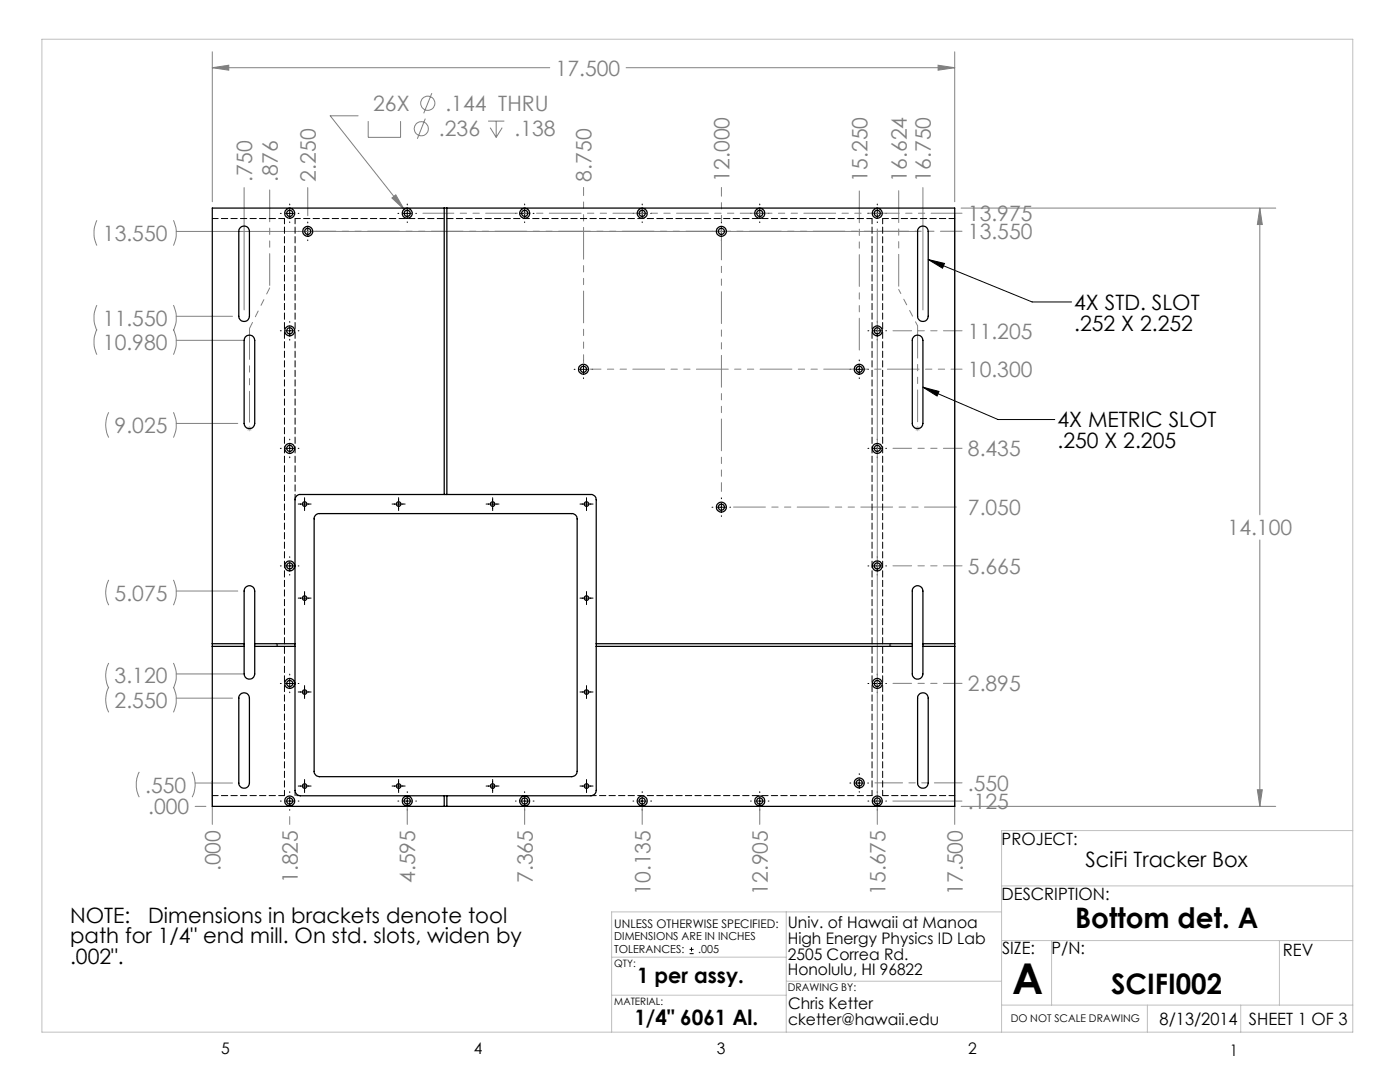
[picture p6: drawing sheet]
<svg xmlns="http://www.w3.org/2000/svg" width="279mm" height="216mm" viewBox="0 0 279 216" stroke-linecap="round" stroke-linejoin="round" font-family="sans-serif">
<g fill="none" stroke="#808080" stroke-width=".2">
<path d="M42.4 13.5l3.2-.5v1zM42.4 10.3v30M42.4 13.5h67.3M86.2 18.6l-1.6 4M125 13.5h65.5M187.2 13l3.3 .5-3.3 .5zM190.5 10.3v30M48.7 37.4v24.4M61.4 37.4v5.6M71.5 23.1h-5.6l14.7 18.7M73.5 24.2v3.2h6.4v-3.2M78.2 39.5l.8-.6 1.6 2.9z"/>
<path d="M84.9 23.7l-1.6 4M97.4 24.2h3.2M97.8 25.5l1.2 1.9M99 24.2v3.2M100.2 25.5l-1.2 1.9M184.2 37.4v24.4M19.3 44a5.9 5.9 0 0 0 0 5M34.6 44a5.9 5.9 0 0 1 0 5M35.2 46.2h147.7M175.1 45.7v118.8M190.5 42.8v121.7M191.8 41.5h62.8"/>
<path d="M251.4 41.5l.5 3.3h-1zM251.4 41.5v61.2M19.3 65.7a5.9 5.9 0 0 0 0 5.1M19.3 60.9a5.9 5.9 0 0 0 0 5M34.6 65.7a5.9 5.9 0 0 1 0 5.1M34.6 60.9a5.9 5.9 0 0 1 0 5M35.2 67.9h13.3M35.2 63.1h11.2M21.7 82.3a5.6 5.6 0 0 0 0 5M34.6 82.3a5.9 5.9 0 0 1 0 5M35.2 84.5h12.2M21.7 115.7a5.6 5.6 0 0 0 0 5.1"/>
<path d="M34.6 115.7a5.9 5.9 0 0 1 0 5.1M35.2 117.9h12.2M251.4 107.7v53.2M21.7 137.1a5.6 5.6 0 0 0 0 5M21.7 132.3a5.5 5.5 0 0 0 0 5M34.6 137.1a5.9 5.9 0 0 1 0 5M34.6 132.3a5.8 5.8 0 0 1 0 5M35.2 139.3h11.2M35.2 134.5h13.3M27.8 154a5.6 5.6 0 0 0 0 5.1M38.3 154a5.6 5.6 0 0 1 0 5.1M38.9 156.2h7.5"/>
<path d="M42.4 155.9v8.6M178.2 159.8h13.8M250.9 157.6h1l-.5 3.3zM38.9 160.9h2.2M57.8 162.9v1.6M81.3 161.1v3.4M104.7 161.1v3.4M128.2 161.1v3.4M151.6 161.1v3.4M191.8 160.9h62.8"/>
<circle cx="84.1" cy="25.7" r="1.4"/>
<circle cx="85.4" cy="20.6" r="1.41"/>
</g>
<g fill="none" stroke="#000" stroke-width=".2">
<path d="M56 42.6h.1M57 42.6h1.7M57.8 40.7v.2M57.8 41.7v1.7M57.8 44.3v.1M59.5 42.6h.2M59.5 46.2h.2M60.6 46.2h1.7M61.4 44.3v.2M61.4 45.3v1.7M61.4 47.9v.1M63.1 46.2h.2"/>
<path d="M79.4 42.6h.2M80.4 42.6h1.7M81.3 40.7v.2M81.3 41.7v1.7M81.3 44.3v.1M83 42.6h.1M102.9 42.6h.1M103.9 42.6h1.7M104.7 40.7v.2M104.7 41.7v1.7M104.7 44.3v.1M106.4 42.6h.2"/>
<path d="M126.3 42.6h.2M127.3 42.6h1.7M128.2 40.7v.2M128.2 41.7v1.7M128.2 44.3v.1M129.9 42.6h.1M142.1 46.2h.2M143.1 46.2h1.7M144 44.3v.2M144 45.3v1.7M144 47.9v.1M145.7 46.2h.1"/>
<path d="M149.8 42.6h.1M150.8 42.6h1.7M151.6 40.7v.2M151.6 41.7v1.7M151.6 44.3v.1M153.3 42.6h.2M173.2 42.6h.2M174.2 42.6h1.7M175.1 40.7v.2M175.1 41.7v1.7M175.1 44.3v.1M176.8 42.6h.1"/>
<path d="M185.2 51.8l3.3 .8-.4 .9zM185.2 51.8l20.8 8.5h7.9M56 66h.1M57 66h1.7M57.8 64.2v.1M57.8 65.2v1.7M57.8 67.7v.2M59.5 66h.2M114.6 73.7h.2M115.6 73.7h1.7M116.5 71.8v.2M116.5 72.8v1.7"/>
<path d="M116.5 75.4v.1M118.1 73.7h.2M169.6 73.7h.2M170.6 73.7h1.7M171.5 71.8v.2M171.5 72.8v1.7M171.5 75.4v.1M173.2 73.7h.1M173.2 66h.2M174.2 66h1.7M175.1 64.2v.1M175.1 65.2v1.7"/>
<path d="M175.1 67.7v.2M176.8 66h.1M184.2 77.3l3.2 .8-.4 .9zM184.2 77.3l15 6.4h11.3M56 89.5h.1M57 89.5h1.7M57.8 87.6v.2M57.8 88.6v1.7M57.8 91.2v.1M59.5 89.5h.2M60.8 99.3v2.6M79.6 99.3v2.6"/>
<path d="M98.3 99.3v2.6M117.1 99.3v2.6M144 99.3v.2M173.2 89.5h.2M174.2 89.5h1.7M175.1 87.6v.2M175.1 88.6v1.7M175.1 91.2v.1M176.8 89.5h.1M56 112.9h.1M57 112.9h1.7M57.8 111.1v.1"/>
<path d="M57.8 112.1v1.7M57.8 114.6v.2M59.5 112.9h.2M59.5 119.3h2.6M59.5 100.6h2.6M60.8 118v2.6M78.2 100.6h2.7M97 100.6h2.6M115.7 119.3h2.7M115.7 100.6h2.7M117.1 118v2.6M142.1 101.2h.2"/>
<path d="M143.1 101.2h1.7M144 100.4v1.7M144 102.9v.1M145.7 101.2h.1M173.2 112.9h.2M174.2 112.9h1.7M175.1 111.1v.1M175.1 112.1v1.7M175.1 114.6v.2M176.8 112.9h.1M56 136.4h.1M57 136.4h1.7"/>
<path d="M57.8 134.5v.2M57.8 135.5v1.7M57.8 138.1v.1M59.5 136.4h.2M59.5 138.1h2.6M60.8 136.8v2.6M115.7 138.1h2.7M117.1 136.8v2.6M173.2 136.4h.2M174.2 136.4h1.7M175.1 134.5v.2M175.1 135.5v1.7"/>
<path d="M175.1 138.1v.1M176.8 136.4h.1M56 159.8h.1M57 159.8h1.7M57.8 158v.2M57.8 159v1.7M59.5 159.8h.2M59.5 156.8h2.6M60.8 155.5v2.7M78.2 156.8h2.7M79.4 159.8h.2M79.6 155.5v2.7"/>
<path d="M80.4 159.8h1.7M81.3 158v.2M81.3 159v1.7M83 159.8h.1M97 156.8h2.6M98.3 155.5v2.7M102.9 159.8h.1M103.9 159.8h1.7M104.7 158v.2M104.7 159v1.7M106.4 159.8h.2M115.7 156.8h2.7"/>
<path d="M117.1 155.5v2.7M126.3 159.8h.2M127.3 159.8h1.7M128.2 158v.2M128.2 159v1.7M129.9 159.8h.1M149.8 159.8h.1M150.8 159.8h1.7M151.6 158v.2M151.6 159v1.7M153.3 159.8h.2M169.6 156.2h.2"/>
<path d="M170.6 156.2h1.7M171.5 154.4v.2M171.5 155.4v1.7M171.5 157.9v.2M173.2 156.2h.1M173.2 159.8h.2M174.2 159.8h1.7M175.1 158v.2M175.1 159v1.7M176.8 159.8h.1M57.8 161.5v.2M81.3 161.5v.2"/>
<path d="M104.7 161.5v.2M128.2 161.5v.2M151.6 161.5v.2M175.1 161.5v.2M137.6 190.3h.8M137.6 189.4h.8M138 189v.9"/>
</g>
<g fill="none" stroke="#c0c0c0" stroke-width=".2">
<path d="M8.4 7.8h261.6v198.2h-261.6zM49.3 85.5h1M49.4 85.2l.7 .7M49.8 85v1M50.1 85.2l-.7 .7M182.6 85.5h1M182.8 85.2l.7 .7M183.1 85v1M183.5 85.2l-.7 .7M199.9 176.8h70.1M270 165.7h-70.1v40.3M122.1 198.6h34.8"/>
<path d="M122.1 191h34.8M156.9 182v24M156.9 195.8h43M199.9 182h-77.8v24M199.9 187.7h70.1M209.9 187.7v12.9M255.3 187.7v12.9M199.9 200.6h70.1M229 200.6v5.4M247.6 200.6v5.4"/>
</g>
<path d="M62.7 46.1h129.3" fill="none" stroke="#808080" stroke-width=".2" stroke-dasharray="6.3 1.3 1.3 1.3 1.3 1.3" stroke-dashoffset="2"/>
<path d="M174.6 156.2h17.4" fill="none" stroke="#808080" stroke-width=".2" stroke-dasharray="6.3 1.3 1.3 1.3 1.3 1.3" stroke-dashoffset=".8"/>
<path d="M178.2 66h13.8M178.2 89.5h13.8M178.2 112.9h13.8M178.2 136.4h13.8" fill="none" stroke="#808080" stroke-width=".2" stroke-dasharray="6.3 1.3 1.3 1.3 1.3 1.3" stroke-dashoffset="2.6"/>
<path d="M84.4 42.5h107.6M49.8 65.5v18.7" fill="none" stroke="#808080" stroke-width=".2" stroke-dasharray="6.3 1.3 1.3 1.3 1.3 1.3" stroke-dashoffset=".2"/>
<path d="M145.2 101.2h46.8" fill="none" stroke="#808080" stroke-width=".2" stroke-dasharray="6.3 1.3 1.3 1.3 1.3 1.3" stroke-dashoffset="-1.1"/>
<path d="M117.7 73.7h74.3" fill="none" stroke="#808080" stroke-width=".2" stroke-dasharray="6.3 1.3 1.3 1.3 1.3 1.3" stroke-dashoffset="4.1"/>
<path d="M144 98.1v-60.7" fill="none" stroke="#808080" stroke-width=".2" stroke-dasharray="6.3 1.3 1.3 1.3 1.3 1.3" stroke-dashoffset="4.6"/>
<path d="M179.4 57.8v-20.4M171.5 70.5v-33.1" fill="none" stroke="#808080" stroke-width=".2" stroke-dasharray="6.3 1.3 1.3 1.3 1.3 1.3" stroke-dashoffset="-.7"/>
<path d="M116.5 72.4v-35" fill="none" stroke="#808080" stroke-width=".2" stroke-dasharray="6.3 1.3 1.3 1.3 1.3 1.3" stroke-dashoffset="4.7"/>
<path d="M53.8 57.5v-20.1" fill="none" stroke="#808080" stroke-width=".2" stroke-dasharray="6.3 1.3 1.3 1.3 1.3 1.3" stroke-dashoffset="-.5"/>
<path d="M53.8 57.5l-4 8" fill="none" stroke="#808080" stroke-width=".2" stroke-dasharray="6.3 1.3 1.3 1.3 1.3 1.3" stroke-dashoffset="5"/>
<path d="M179.4 57.8l3.7 7.2" fill="none" stroke="#808080" stroke-width=".2" stroke-dasharray="6.3 1.3 1.3 1.3 1.3 1.3" stroke-dashoffset="5.4"/>
<path d="M183.1 65v19.2" fill="none" stroke="#808080" stroke-width=".2" stroke-dasharray="6.3 1.3 1.3 1.3 1.3 1.3" stroke-dashoffset="-.1"/>
<path d="M185.2 51.8l3.3 .8-.4 .9zM184.2 77.3l3.2 .8-.4 .9z" fill="#000"/>
<path d="M78.2 39.5l2.4 2.3-1.6-2.9zM187.2 13l3.3 .5-3.3 .5zM42.4 13.5l3.2-.5v1zM250.9 157.6h1l-.5 3.3zM251.4 41.5l.5 3.3h-1z" fill="#808080"/>
<g fill="none" stroke="#000" stroke-width=".25">
<path d="M42.4 41.5h148.1v119.4h-148.1zM47.9 45.5a1.06 1.06 0 0 1 1.2-.3 1.06 1.06 0 0 1 .7 1v16.9a1.06 1.06 0 0 1-1.1 1 1.06 1.06 0 0 1-1-1v-16.9zM88.7 41.5v57.2M89.2 41.5v57.2M183.4 45.5a1.06 1.06 0 0 1 1.2-.3 1.06 1.06 0 0 1 .6 1v16.9a1.06 1.06 0 0 1-1 1 1.06 1.06 0 0 1-1.1-1v-16.9zM49 67.2a1.06 1.06 0 0 1 1.1-.3 1.06 1.06 0 0 1 .7 1v16.6a1.06 1.06 0 0 1-1 1 1.06 1.06 0 0 1-1.1-1v-16.6zM182.3 67.2a1.06 1.06 0 0 1 1.2-.3 1.06 1.06 0 0 1 .7 1v16.6a1.06 1.06 0 0 1-1.1 1 1.06 1.06 0 0 1-1-1v-16.6zM59.2 99l.5-.3h58.2a1.02 1.02 0 0 1 1.1 1v58a1.09 1.09 0 0 1-1.1 1.1h-58a1.09 1.09 0 0 1-1-1.1v-58.2zM49 117.2a1.06 1.06 0 0 1 1.1-.3 1.06 1.06 0 0 1 .7 1v16.6a1.06 1.06 0 0 1-1 1 1.06 1.06 0 0 1-1.1-1v-16.6zM63 102.8l.5-.3h50.6a1.02 1.02 0 0 1 1.1 1v50.4a1.09 1.09 0 0 1-1.1 1.1h-50.4a1.09 1.09 0 0 1-1-1.1v-50.6zM182.3 117.2a1.06 1.06 0 0 1 1.2-.3 1.06 1.06 0 0 1 .7 1v16.6a1.06 1.06 0 0 1-1.1 1 1.06 1.06 0 0 1-1-1v-16.6zM42.4 129h6.3"/>
<path d="M42.4 128.4h6.3M47.9 138.6a1.06 1.06 0 0 1 1.2-.3 1.06 1.06 0 0 1 .7 1v16.9a1.06 1.06 0 0 1-1.1 1.1 1.06 1.06 0 0 1-1-1.1v-16.9zM50.8 129h8.1M50.8 128.4h8.1M119 129h63.1M119 128.4h63.1M183.4 138.6a1.06 1.06 0 0 1 1.2-.3 1.06 1.06 0 0 1 .6 1v16.9a1.06 1.06 0 0 1-1 1.1 1.06 1.06 0 0 1-1.1-1.1v-16.9zM184.2 129h6.3M184.2 128.4h6.3M88.7 158.8v2.1M89.2 158.8v2.1"/>
<circle cx="57.8" cy="42.6" r="1"/>
<circle cx="57.8" cy="42.6" r=".61"/>
<circle cx="61.4" cy="46.2" r="1"/>
<circle cx="61.4" cy="46.2" r=".61"/>
<circle cx="81.3" cy="42.6" r="1"/>
<circle cx="81.3" cy="42.6" r=".62"/>
<circle cx="104.7" cy="42.6" r=".61"/>
<circle cx="104.7" cy="42.6" r="1"/>
<circle cx="128.2" cy="42.6" r=".61"/>
<circle cx="128.2" cy="42.6" r="1"/>
<circle cx="144" cy="46.2" r="1"/>
<circle cx="144" cy="46.2" r=".61"/>
<circle cx="151.6" cy="42.6" r=".61"/>
<circle cx="151.6" cy="42.6" r="1.01"/>
<circle cx="175.1" cy="42.6" r="1"/>
<circle cx="175.1" cy="42.6" r=".61"/>
<circle cx="57.8" cy="66" r="1"/>
<circle cx="57.8" cy="66" r=".61"/>
<circle cx="116.4" cy="73.7" r="1"/>
<circle cx="116.4" cy="73.7" r=".61"/>
<circle cx="171.5" cy="73.7" r="1"/>
<circle cx="171.5" cy="73.7" r=".61"/>
<circle cx="175.1" cy="66" r="1"/>
<circle cx="175.1" cy="66" r=".61"/>
<circle cx="57.8" cy="89.5" r="1"/>
<circle cx="57.8" cy="89.5" r=".6"/>
<circle cx="175.1" cy="89.5" r="1"/>
<circle cx="175.1" cy="89.5" r=".6"/>
<circle cx="57.8" cy="112.9" r=".99"/>
<circle cx="57.8" cy="112.9" r=".6"/>
<circle cx="60.8" cy="100.6" r=".46"/>
<circle cx="60.8" cy="119.3" r=".46"/>
<circle cx="79.6" cy="100.6" r=".46"/>
<circle cx="98.3" cy="100.6" r=".45"/>
<circle cx="117.1" cy="100.6" r=".46"/>
<circle cx="117.1" cy="119.3" r=".46"/>
<circle cx="144" cy="101.2" r="1"/>
<circle cx="144" cy="101.2" r=".61"/>
<circle cx="175.1" cy="112.9" r=".99"/>
<circle cx="175.1" cy="112.9" r=".6"/>
<circle cx="57.8" cy="136.4" r=".99"/>
<circle cx="57.8" cy="136.4" r=".6"/>
<circle cx="60.8" cy="138.1" r=".45"/>
<circle cx="117" cy="138.1" r=".45"/>
<circle cx="175.1" cy="136.4" r=".99"/>
<circle cx="175.1" cy="136.4" r=".6"/>
<circle cx="57.8" cy="159.8" r="1"/>
<circle cx="57.8" cy="159.8" r=".61"/>
<circle cx="60.8" cy="156.8" r=".46"/>
<circle cx="79.6" cy="156.8" r=".46"/>
<circle cx="81.3" cy="159.8" r="1"/>
<circle cx="81.3" cy="159.8" r=".62"/>
<circle cx="98.3" cy="156.9" r=".45"/>
<circle cx="104.7" cy="159.8" r=".61"/>
<circle cx="104.7" cy="159.8" r="1"/>
<circle cx="117.1" cy="156.8" r=".46"/>
<circle cx="128.2" cy="159.8" r=".61"/>
<circle cx="128.2" cy="159.8" r="1"/>
<circle cx="151.6" cy="159.8" r=".61"/>
<circle cx="151.6" cy="159.8" r="1.01"/>
<circle cx="171.5" cy="156.2" r="1"/>
<circle cx="171.5" cy="156.2" r=".61"/>
<circle cx="175.1" cy="159.8" r="1"/>
<circle cx="175.1" cy="159.8" r=".61"/>
</g>
<path d="M58.9 43.6h115.1M174 43.6v115.2M176.2 43.6v115.2M58.9 99.7v-56.1M56.8 158.8v-115.2M174 158.8h-56.1" fill="none" stroke="#000" stroke-width=".2" stroke-dasharray="1.3 .6" stroke-dashoffset=".2"/>
<path d="M56.8 43.6h-14.4M190.5 43.6h-14.3M42.4 158.8h14.4M176.2 158.8h14.3" fill="none" stroke="#000" stroke-width=".2" stroke-dasharray="1.3 .6" stroke-dashoffset=".1"/>
<path d="M58.9 158.8v-1.1M59.9 158.8h-1" fill="none" stroke="#000" stroke-width=".2" stroke-dasharray="1.3 .6" stroke-dashoffset=".5"/>
<path d="M55.1 128.4a.26 .26 0 0 1 .2 .3 .26 .26 0 0 1-.2 .3M177.8 129a.26 .26 0 0 1-.2-.3 .26 .26 0 0 1 .2-.3" fill="none" stroke="#000" stroke-width=".2" stroke-dasharray="1.3 .6" stroke-dashoffset=".4"/>
<text font-size="8.5" x="202" y="198.3">A</text>
<g font-size="5.6">
<text x="214.6" y="185.1">Bottom det. A</text>
<text x="221.8" y="198.4">SCIFI002</text>
</g>
<g font-size="4.2" fill="#808080">
<text x="110.9" y="15.1">17.500</text>
<text x="74.5" y="22.1">26X</text>
<text x="88.9" y="22.1">.144 THRU</text>
<text x="87.6" y="27.2">.236</text>
<text x="102.7" y="27.2">.138</text>
<text x="50.3" y="36.2" transform="rotate(-90 50.3 36.2)">.750</text>
<text x="55.4" y="36.2" transform="rotate(-90 55.4 36.2)">.876</text>
<text x="63" y="36.2" transform="rotate(-90 63 36.2)">2.250</text>
<text x="118.1" y="36.2" transform="rotate(-90 118.1 36.2)">8.750</text>
<text x="145.6" y="36.2" transform="rotate(-90 145.6 36.2)">12.000</text>
<text x="173.1" y="36.2" transform="rotate(-90 173.1 36.2)">15.250</text>
<text x="181" y="36.2" transform="rotate(-90 181 36.2)">16.624</text>
<text x="185.8" y="36.2" transform="rotate(-90 185.8 36.2)">16.750</text>
<text x="193.2" y="47.7">13.550</text>
<text x="193.2" y="44.1">13.975</text>
<text x="20.5" y="48.1">13.550</text>
<text x="20.5" y="65">11.550</text>
<text x="20.5" y="69.8">10.980</text>
<text x="193.2" y="67.6">11.205</text>
<text x="193.2" y="75.3">10.300</text>
<text x="22.9" y="86.4">9.025</text>
<text x="193.2" y="91.1">8.435</text>
<text x="193.2" y="102.8">7.050</text>
<text x="245" y="106.8">14.100</text>
<text x="22.9" y="119.8">5.075</text>
<text x="193.2" y="114.5">5.665</text>
<text x="22.9" y="136.4">3.120</text>
<text x="193.2" y="138">2.895</text>
<text x="22.9" y="141.2">2.550</text>
<text x="29" y="158.1">.550</text>
<text x="193.2" y="157.8">.550</text>
<text x="193.2" y="161.4">.125</text>
<text x="29.6" y="162.5">.000</text>
<text x="44" y="173.9" transform="rotate(-90 44 173.9)">.000</text>
<text x="59.4" y="176.2" transform="rotate(-90 59.4 176.2)">1.825</text>
<text x="82.9" y="176.2" transform="rotate(-90 82.9 176.2)">4.595</text>
<text x="106.3" y="176.2" transform="rotate(-90 106.3 176.2)">7.365</text>
<text x="129.8" y="178.5" transform="rotate(-90 129.8 178.5)">10.135</text>
<text x="153.2" y="178.5" transform="rotate(-90 153.2 178.5)">12.905</text>
<text x="176.7" y="178.5" transform="rotate(-90 176.7 178.5)">15.675</text>
<text x="192.1" y="178.5" transform="rotate(-90 192.1 178.5)">17.500</text>
</g>
<g font-size="4.2">
<text x="214.4" y="61.8">4X STD. SLOT</text>
<text x="214.4" y="66">.252 X 2.252</text>
<text x="211" y="85.3">4X METRIC SLOT</text>
<text x="211" y="89.5">.250 X 2.205</text>
<text x="216.7" y="173.1">SciFi Tracker Box</text>
<text x="14" y="184.1">NOTE:</text>
<text x="29.6" y="184.1">Dimensions in brackets denote tool</text>
<text x="14" y="188.3">path for 1/4&quot; end mill. On std. slots, widen by</text>
<text x="14" y="192.4">.002&quot;.</text>
<text x="127.2" y="196.2">1 per assy.</text>
<text x="126.6" y="204.6">1/4&quot; 6061 Al.</text>
</g>
<g font-size="3.4">
<text x="199.9" y="168.5">PROJECT:</text>
<text x="199.9" y="179.6">DESCRIPTION:</text>
<text x="200" y="190.5">SIZE:</text>
<text x="209.9" y="190.5">P/N:</text>
<text x="256" y="190.8">REV</text>
<text x="231.4" y="204.5">8/13/2014</text>
<text x="249.2" y="204.5">SHEET 1 OF 3</text>
</g>
<g font-size="3.2">
<text x="157.2" y="185.1">Univ. of Hawaii at Manoa</text>
<text x="157.2" y="188.3">High Energy Physics ID Lab</text>
<text x="157.2" y="191.5">2505 Correa Rd.</text>
<text x="157.2" y="194.6">Honolulu, HI 96822</text>
<text x="157.3" y="201.4">Chris Ketter</text>
<text x="157.3" y="204.6">cketter@hawaii.edu</text>
<text x="44.2" y="210.4">5</text>
<text x="94.6" y="210.3">4</text>
<text x="143.1" y="210.4">3</text>
<text x="193.2" y="210.3">2</text>
<text x="245.4" y="210.6">1</text>
</g>
<text font-size="2.4" x="122.6" y="185.1">UNLESS OTHERWISE SPECIFIED:</text>
<g font-size="2.2">
<text x="122.6" y="187.6">DIMENSIONS ARE IN INCHES</text>
<text x="122.6" y="190.3">TOLERANCES:</text>
<text x="139.4" y="190.3">.005</text>
</g>
<g font-size="2.1">
<text x="157.2" y="197.8">DRAWING BY:</text>
<text x="201.7" y="204">DO NOT SCALE DRAWING</text>
</g>
<g font-size="2">
<text x="122.6" y="192.9">QTY:</text>
<text x="122.6" y="200.5">MATERIAL:</text>
</g>
</svg>
